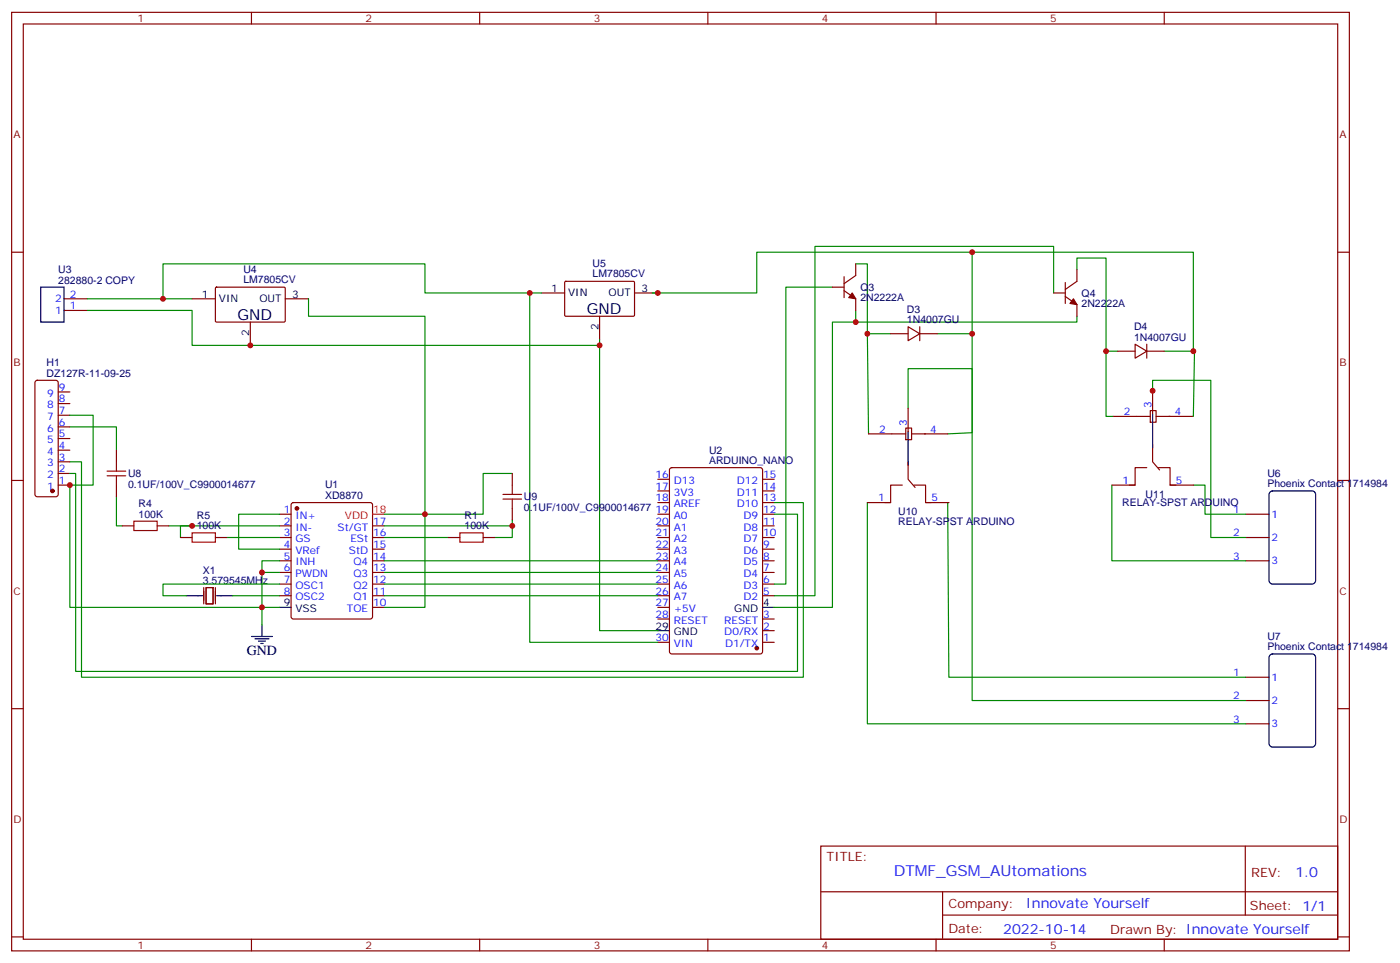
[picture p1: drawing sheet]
<svg xmlns="http://www.w3.org/2000/svg" width="424mm" height="292mm" viewBox="0 0 424 292" stroke-linecap="round" stroke-linejoin="round" font-family="sans-serif">
<g fill="none" stroke="#870000" stroke-width=".35">
<path d="M3.5 3.7h405.4v284.4h-405.4zM7.1 7.3h398.2v277.3h-398.2zM76.2 3.7v3.6M145.3 3.7v3.6M214.5 3.7v3.6M283.6 3.7v3.6M352.8 3.7v3.6M3.5 76.4h3.6M259.3 79.9v3.6l-3.5 2.4M405.3 76.4h3.6M19.4 94.1h7.1M19.4 90.5h7.1"/>
<path d="M58.2 90.5h7.1M65.3 87.2l.3-.2h20.7l.1 .3v10.1l-.3 .2-20.7-.1-.1-.3zM75.8 97.6v7M86.4 90.5h7.1M164 88.8h7.1M171.2 85.4l.2-.2 20.7 .1 .2 .3-.1 10-.3 .2h-20.6l-.2-.3zM181.7 95.8v7.1M192.3 88.8h7M252.2 87h3.6M255.8 88.1l3.5 2.4v3.6M255.8 83.8v6.4M275.2 99l3.5 2.1-3.5 2.1z"/>
<path d="M278.7 99v4.2M319.3 88.8h3.5M322.8 89.8l3.5 2.5v3.5M322.8 85.6v6.3M326.3 81.7v3.5l-3.5 2.5M10.8 115.4l.5-.2h5.6l.5 .2 .2 .5v33.9l-.2 .5-.5 .2h-5.6l-.5-.2-.2-.5v-33.9zM17.6 118.7h3.6M269.9 101.1h5.3M278.7 101.1h5.3M338.7 106.4h5.3M344 104.3l3.5 2.1-3.5 2.1zM347.5 106.4h5.3"/>
<path d="M347.5 104.3v4.2M349.2 118.4v7M17.6 139.9h3.6M17.6 136.4h3.6M17.6 132.9h3.6M17.6 129.3h3.6M17.6 125.8h3.6M17.6 122.3h3.6M35.3 136.4v3.5M263.2 131.4h11.3M274.5 129.7h1.7v3.5h-1.7zM275.2 139.9v5.3l2.1 2.5"/>
<path d="M275.2 123.7v7M276.2 131.4h11M337.3 126.2h11.2M348.5 124.4h1.8v3.5h-1.8zM349.2 134.6v5.3l2.2 2.5M350.3 126.2h10.9M3.5 145.6h3.6M17.6 147h3.6M17.6 143.4h3.6M35.3 147v3.5M37 159.3h3.6M47.6 159.3h3.6"/>
<path d="M84.7 155.8h3.5M84.7 159.3h3.5M88.4 152.5l.5-.2h23.3l.5 .2 .2 .5v33.8l-.2 .5-.5 .2h-23.3l-.5-.2-.2-.5v-33.8zM112.9 159.3h3.5M155.2 143.4v3.6M155.2 154v3.6M199.3 155.8h3.5M199.3 159.3h3.5M199.3 152.3h3.5M199.3 148.7h3.5M199.3 145.2h3.5M203.1 141.9l.5-.2h26.8l.6 .4 .1 55.3-.5 .7h-27l-.7-.4-.1-55.3z"/>
<path d="M231.1 155.8h3.5M231.1 159.3h3.5M231.1 152.3h3.5M231.1 148.7h3.5M231.1 145.2h3.5M262.8 152.3h7.1M273.4 147h-3.5v5.3h-1.8M276.9 147h3.6v5.3h1.7M280.5 152.3h7M336.9 147h7.1M347.5 141.7h-3.5v5.3h-1.8M351 141.7h3.5v5.3h1.8"/>
<path d="M354.5 147h7.1M377.5 155.8h7M405.3 145.6h3.6M54.7 162.8h3.5M61.7 178v5M62.4 178h2.2v5h-2.2zM65.3 162.8h3.5M65.3 178v5M84.7 162.8h3.5M84.7 166.4h3.5M84.7 169.9h3.5M84.7 173.4h3.5"/>
<path d="M84.7 177h3.5M112.9 162.8h3.5M112.9 166.4h3.5M112.9 169.9h3.5M112.9 173.4h3.5M112.9 177h3.5M135.8 162.8h3.5M146.4 162.8h3.5M199.3 162.8h3.5M199.3 166.4h3.5M199.3 169.9h3.5M199.3 173.4h3.5"/>
<path d="M199.3 177h3.5M231.1 162.8h3.5M231.1 166.4h3.5M231.1 169.9h3.5M231.1 173.4h3.5M231.1 177h3.5M377.5 162.8h7M377.5 169.9h7M84.7 180.5h3.5M112.9 180.5h3.5M112.9 184h3.5M199.3 180.5h3.5"/>
<path d="M199.3 184h3.5M199.3 194.6h3.5M199.3 187.5h3.5M231.1 180.5h3.5M231.1 194.6h3.5M231.1 191.1h3.5M231.1 187.5h3.5M3.5 214.7h3.6M377.5 205.2h7M377.5 212.2h7M377.5 219.3h7M405.3 214.7h3.6"/>
<path d="M248.7 256.3h156.6v28.3h-156.6zM377.3 256.4v20.8M248.7 270.2h156.5M285.6 277.2h119.6M285.6 270.2v14.1M3.5 283.8h3.6M76.2 284.6v3.5M145.3 284.6v3.5M214.5 284.6v3.5M283.6 284.6v3.5M352.8 284.6v3.5M405.3 283.8h3.6"/>
</g>
<g fill="#870000" stroke="#870000" stroke-width=".35">
<path d="M258.2 88.8l1.1 1.7-2.1-.3z"/>
<path d="M325.3 90.5l1 1.8-2.1-.4z"/>
<circle cx="90" cy="154" r=".53"/>
<circle cx="229.3" cy="196.4" r=".53"/>
<circle cx="15.9" cy="148.7" r=".53"/>
</g>
<g fill="none" stroke="#000" stroke-width=".35">
<path d="M12.3 87h7.1v10.6h-7.1zM275.2 130.7v10.3M349.2 125.4v10.3M384.8 149.2l.8-.5h12l.6 .2 .4 .6v26.4l-.2 .6-.5 .4-12.3 .1-.6-.3-.4-.5-.1-26.4zM56.4 180.5h5M65.6 180.5h5M76.2 192.8h6.3M77.3 193.5h4.2M78.3 194.2h2.1M79 194.9h.7M79.4 189.3v3.5M84.7 184h3.5"/>
<path d="M199.3 191.1h3.5M231.1 184h3.5M384.8 198.6l.8-.5h12l.6 .2 .4 .5v26.5l-.2 .6-.5 .4h-12.3l-.6-.2-.4-.5-.1-26.4z"/>
</g>
<path d="M112.9 155.8h3.5" fill="none" stroke="#f00" stroke-width=".35"/>
<g fill="none" stroke="#008700" stroke-width=".35">
<path d="M259.3 79.9h3.5v21.2M294.6 76.4h67v30M26.5 94.1h31.7v10.5h123.5v-1.7M26.5 90.5h31.7M93.5 90.5v5.3h35.3v60h17.6v-12.4h8.8M160.5 88.8v105.8h38.8M164 88.8h-35.2v-8.9h-79.4v10.6M197.6 88.8h31.7v-12.4h65.3v24.7M252.2 87h-14.1v90h-3.5M259.3 94.1v3.5h67v-1.8M259.3 97.6h-7.1v86.4h-17.6M319.3 88.8v-14.2h-72.4v105.9h-12.3"/>
<path d="M326.3 81.7v-3.5h8.8v28.2h3.6M181.7 104.6v86.5h17.6M269.9 101.1h-7.1l.4 30.3M284 101.1h10.6v30l-7.4 .3M335.1 106.4v19.8h2.2M349.2 118.7v-3.5h17.7v47.6h10.6M352.8 106.4h9.1l-.3 19.8h-.4M21.2 129.3h14.1v7.1M21.2 125.8h7v21.2h-7v37h58.2v5.3M21.2 139.9h3.5v65.3h218.7v-52.9h-8.8M275.2 123.7v-12h19.4v100.5h82.9M21.2 143.4h1.7v60h218.8v-47.6h-7.1"/>
<path d="M35.3 150.5v8.8h1.7M51.2 159.3h33.5M58.2 159.3h-3.5v3.5M84.7 155.8h-12.4v10.6h12.4M116.4 155.8h12.4v28.2h-12.4M155.2 157.6v1.7h-38.8M155.2 159.3v3.5h-5.3M262.8 152.3v67h114.7M287.5 152.3h-.3l.3 52.9h90M336.9 147v22.9h40.6M361.6 147h3.5v8.8h12.4M68.8 162.8h15.9"/>
<path d="M79.4 173.4v10.6h5.3M84.7 169.9h-5.3v3.5h5.3M84.7 177h-35.3v3.5h7M116.4 162.8h19.4M116.4 169.9h82.9M116.4 173.4h82.9M116.4 177h82.9M70.6 180.5h14.1M116.4 180.5h82.9"/>
</g>
<path d="M35.3 139.9v2.8M32.5 144.1h5.6M32.5 142.7h5.6M35.3 144.1v2.9M40.6 157.9h7v2.8h-7zM152.4 151.2h5.6M152.4 149.8h5.6M155.2 147v2.8M155.2 151.2v2.8M58.2 161.4h7.1v2.9h-7.1zM139.3 161.4h7.1v2.9h-7.1z" fill="none" stroke="#a10000" stroke-width=".35"/>
<g fill="#c00">
<circle cx="58.2" cy="159.3" r=".88"/>
<circle cx="128.8" cy="155.8" r=".88"/>
<circle cx="49.4" cy="90.5" r=".88"/>
<circle cx="75.8" cy="104.6" r=".88"/>
<circle cx="155.2" cy="159.3" r=".88"/>
<circle cx="79.4" cy="184" r=".88"/>
<circle cx="79.4" cy="173.4" r=".88"/>
<circle cx="181.7" cy="104.6" r=".88"/>
<circle cx="160.5" cy="88.8" r=".88"/>
<circle cx="21.2" cy="147" r=".88"/>
<circle cx="262.8" cy="101.1" r=".88"/>
<circle cx="294.6" cy="101.1" r=".88"/>
<circle cx="199.3" cy="88.8" r=".88"/>
<circle cx="294.6" cy="76.4" r=".88"/>
<circle cx="259.3" cy="97.6" r=".88"/>
<circle cx="335.1" cy="106.4" r=".88"/>
<circle cx="349.3" cy="118.4" r=".88"/>
<circle cx="361.6" cy="106.4" r=".88"/>
</g>
<g font-size="4.6">
<text x="177.8" y="95.1">GND</text>
<text x="72" y="96.9">GND</text>
</g>
<text font-size="4.6" fill="#00f" x="270.8" y="265.4">DTMF_GSM_AUtomations</text>
<text font-size="4.2" x="74.8" y="198.5">GND</text>
<g font-size="4.2" fill="#00f">
<text x="392.5" y="265.6">1.0</text>
<text x="310.9" y="275.2">Innovate Yourself</text>
<text x="304" y="283">2022-10-14</text>
</g>
<g font-size="3.9" fill="#800">
<text x="250.5" y="260.9">TITLE:</text>
<text x="379.1" y="265.6">REV:</text>
<text x="287.4" y="275.1">Company:</text>
<text x="378.7" y="275.7">Sheet: 1/1</text>
<text x="287.4" y="282.8">Date:</text>
<text x="336.4" y="282.9">Drawn By: Innovate Yourself</text>
</g>
<g font-size="3.2" fill="#800">
<text x="41.6" y="6.7">1</text>
<text x="110.8" y="6.7">2</text>
<text x="179.9" y="6.7">3</text>
<text x="249.1" y="6.7">4</text>
<text x="318.2" y="6.7">5</text>
<text x="4.1" y="41.8">A</text>
<text x="405.9" y="41.8">A</text>
<text x="4.1" y="111">B</text>
<text x="405.9" y="111">B</text>
<text x="4.1" y="180.1">C</text>
<text x="405.9" y="180.1">C</text>
<text x="4.1" y="249.3">D</text>
<text x="405.9" y="249.3">D</text>
<text x="41.6" y="287.5">1</text>
<text x="110.8" y="287.5">2</text>
<text x="179.9" y="287.5">3</text>
<text x="249.1" y="287.5">4</text>
<text x="318.2" y="287.5">5</text>
</g>
<g font-size="3.2" fill="#000080">
<text x="17.6" y="82.8">U3</text>
<text x="73.7" y="82.6">U4</text>
<text x="179.6" y="84">LM7805CV</text>
<text x="179.6" y="80.8">U5</text>
<text x="17.6" y="85.9">282880-2 COPY</text>
<text x="73.7" y="85.8">LM7805CV</text>
<text x="260.7" y="88.1">Q3</text>
<text x="327.7" y="89.9">Q4</text>
<text x="260.7" y="91.3">2N2222A</text>
<text x="274.8" y="94.8">D3</text>
<text x="327.7" y="93.1">2N2222A</text>
<text x="274.8" y="97.9">1N4007GU</text>
<text x="343.6" y="100">D4</text>
<text x="343.6" y="103.2">1N4007GU</text>
<text x="14.1" y="111">H1</text>
<text x="14.1" y="114.2">DZ127R-11-09-25</text>
<text x="214.9" y="137.4">U2</text>
<text x="214.9" y="140.6">ARDUINO_NANO</text>
<text x="38.8" y="147.8">0.1UF/100V_C9900014677</text>
<text x="38.8" y="144.5">U8</text>
<text x="98.5" y="148">U1</text>
<text x="384" y="147.7">Phoenix Contact 1714984</text>
<text x="384" y="144.6">U6</text>
<text x="42" y="153.7">R4</text>
<text x="98.5" y="151.1">XD8870</text>
<text x="158.7" y="154.8">0.1UF/100V_C9900014677</text>
<text x="158.7" y="151.6">U9</text>
<text x="340" y="153.4">RELAY-SPST ARDUINO</text>
<text x="347.1" y="150.8">U11</text>
<text x="42" y="156.8">100K</text>
<text x="59.6" y="160.4">100K</text>
<text x="59.6" y="157.2">R5</text>
<text x="140.8" y="160.4">100K</text>
<text x="140.8" y="157.2">R1</text>
<text x="272.1" y="159.2">RELAY-SPST ARDUINO</text>
<text x="272.1" y="156.1">U10</text>
<text x="61.5" y="173.8">X1</text>
<text x="61.5" y="177">3.579545MHz</text>
<text x="384" y="197.1">Phoenix Contact 1714984</text>
<text x="384" y="194">U7</text>
</g>
<g font-size="3.2">
<text x="167" y="88.4">1</text>
<text x="172.2" y="89.8">VIN</text>
<text x="184.4" y="89.8">OUT</text>
<text x="194.4" y="88.4">3</text>
<text x="61.1" y="90.2">1</text>
<text x="66.3" y="91.6">VIN</text>
<text x="78.6" y="91.6">OUT</text>
<text x="88.5" y="90.2">3</text>
<text x="75.5" y="101.7" transform="rotate(-90 75.5 101.7)">2</text>
<text x="181.3" y="99.9" transform="rotate(-90 181.3 99.9)">2</text>
<text x="86" y="183.7">9</text>
<text x="89.5" y="185.4">VSS</text>
<text x="222.5" y="185.4">GND</text>
<text x="231.2" y="183.7">4</text>
<text x="198.6" y="190.7">29</text>
<text x="204.2" y="192.5">GND</text>
</g>
<g font-size="3.2" fill="#00f">
<text x="16.7" y="95.1">1</text>
<text x="16.7" y="91.6">2</text>
<text x="21.2" y="93.7">1</text>
<text x="21.2" y="90.2">2</text>
<text x="17.8" y="118.4">9</text>
<text x="14.3" y="123.7">8</text>
<text x="14.3" y="120.2">9</text>
<text x="17.8" y="125.4">7</text>
<text x="17.8" y="121.9">8</text>
<text x="340.5" y="125.8">2</text>
<text x="348.9" y="123.7" transform="rotate(-90 348.9 123.7)">3</text>
<text x="356" y="125.8">4</text>
<text x="14.3" y="130.7">6</text>
<text x="14.3" y="127.2">7</text>
<text x="17.8" y="129">6</text>
<text x="266.4" y="131.1">2</text>
<text x="274.8" y="129" transform="rotate(-90 274.8 129)">3</text>
<text x="281.9" y="131.1">4</text>
<text x="14.3" y="137.8">4</text>
<text x="14.3" y="134.3">5</text>
<text x="17.8" y="136">4</text>
<text x="17.8" y="132.5">5</text>
<text x="14.3" y="141.3">3</text>
<text x="17.8" y="143.1">2</text>
<text x="17.8" y="139.6">3</text>
<text x="14.3" y="148.4">1</text>
<text x="14.3" y="144.9">2</text>
<text x="17.8" y="146.6">1</text>
<text x="198.6" y="144.9">16</text>
<text x="198.6" y="148.4">17</text>
<text x="204.2" y="146.6">D13</text>
<text x="223.3" y="146.6">D12</text>
<text x="231.2" y="148.4">14</text>
<text x="231.2" y="144.9">15</text>
<text x="340.2" y="146.6">1</text>
<text x="356.3" y="146.6">5</text>
<text x="86" y="155.4">1</text>
<text x="198.6" y="151.9">18</text>
<text x="198.6" y="155.4">19</text>
<text x="204.2" y="150.1">3V3</text>
<text x="204.2" y="153.7">AREF</text>
<text x="223.3" y="153.7">D10</text>
<text x="223.3" y="150.1">D11</text>
<text x="231.2" y="155.4">12</text>
<text x="231.2" y="151.9">13</text>
<text x="266.1" y="151.9">1</text>
<text x="282.2" y="151.9">5</text>
<text x="373.7" y="155.4">1</text>
<text x="86" y="159">2</text>
<text x="89.5" y="157.2">IN+</text>
<text x="89.5" y="160.7">IN-</text>
<text x="102.3" y="160.7">St/GT</text>
<text x="113.1" y="159">17</text>
<text x="198.6" y="159">20</text>
<text x="204.2" y="157.2">A0</text>
<text x="204.2" y="160.7">A1</text>
<text x="225.3" y="160.7">D8</text>
<text x="225.3" y="157.2">D9</text>
<text x="231.2" y="159">11</text>
<text x="385.2" y="156.8">1</text>
<text x="86" y="162.5">3</text>
<text x="86" y="166">4</text>
<text x="89.5" y="164.3">GS</text>
<text x="89.5" y="167.8">VRef</text>
<text x="105.7" y="167.8">StD</text>
<text x="106.2" y="164.3">ESt</text>
<text x="113.1" y="166">15</text>
<text x="113.1" y="162.5">16</text>
<text x="198.6" y="162.5">21</text>
<text x="198.6" y="166">22</text>
<text x="204.2" y="164.3">A2</text>
<text x="204.2" y="167.8">A3</text>
<text x="225.3" y="167.8">D6</text>
<text x="225.3" y="164.3">D7</text>
<text x="231.2" y="166">9</text>
<text x="231.2" y="162.5">10</text>
<text x="373.7" y="162.5">2</text>
<text x="385.2" y="163.9">2</text>
<text x="86" y="169.5">5</text>
<text x="86" y="173.1">6</text>
<text x="89.5" y="171.3">INH</text>
<text x="107.1" y="171.3">Q4</text>
<text x="113.1" y="173.1">13</text>
<text x="113.1" y="169.5">14</text>
<text x="198.6" y="169.5">23</text>
<text x="198.6" y="173.1">24</text>
<text x="204.2" y="171.3">A4</text>
<text x="225.3" y="171.3">D5</text>
<text x="231.2" y="173.1">7</text>
<text x="231.2" y="169.5">8</text>
<text x="373.7" y="169.5">3</text>
<text x="385.2" y="171">3</text>
<text x="86" y="176.6">7</text>
<text x="89.5" y="174.8">PWDN</text>
<text x="89.5" y="178.4">OSC1</text>
<text x="107.1" y="178.4">Q2</text>
<text x="107.1" y="174.8">Q3</text>
<text x="113.1" y="176.6">12</text>
<text x="198.6" y="176.6">25</text>
<text x="204.2" y="174.8">A5</text>
<text x="204.2" y="178.4">A6</text>
<text x="225.3" y="178.4">D3</text>
<text x="225.3" y="174.8">D4</text>
<text x="231.2" y="176.6">6</text>
<text x="86" y="180.1">8</text>
<text x="89.5" y="181.9">OSC2</text>
<text x="105.1" y="185.4">TOE</text>
<text x="107.1" y="181.9">Q1</text>
<text x="113.1" y="183.7">10</text>
<text x="113.1" y="180.1">11</text>
<text x="198.6" y="180.1">26</text>
<text x="198.6" y="183.7">27</text>
<text x="204.2" y="181.9">A7</text>
<text x="204.2" y="185.4">+5V</text>
<text x="225.3" y="181.9">D2</text>
<text x="231.2" y="180.1">5</text>
<text x="198.6" y="187.2">28</text>
<text x="204.2" y="188.9">RESET</text>
<text x="219.4" y="188.9">RESET</text>
<text x="231.2" y="190.7">2</text>
<text x="231.2" y="187.2">3</text>
<text x="198.6" y="194.2">30</text>
<text x="204.2" y="196">VIN</text>
<text x="219.5" y="192.5">D0/RX</text>
<text x="219.7" y="196">D1/TX</text>
<text x="231.2" y="194.2">1</text>
<text x="373.7" y="204.8">1</text>
<text x="385.2" y="206.2">1</text>
<text x="373.7" y="211.9">2</text>
<text x="385.2" y="213.3">2</text>
<text x="373.7" y="218.9">3</text>
<text x="385.2" y="220.3">3</text>
</g>
<g font-size="3.2" fill="#f00">
<text x="113.1" y="155.4">18</text>
<text x="104.5" y="157.2">VDD</text>
</g>
</svg>
